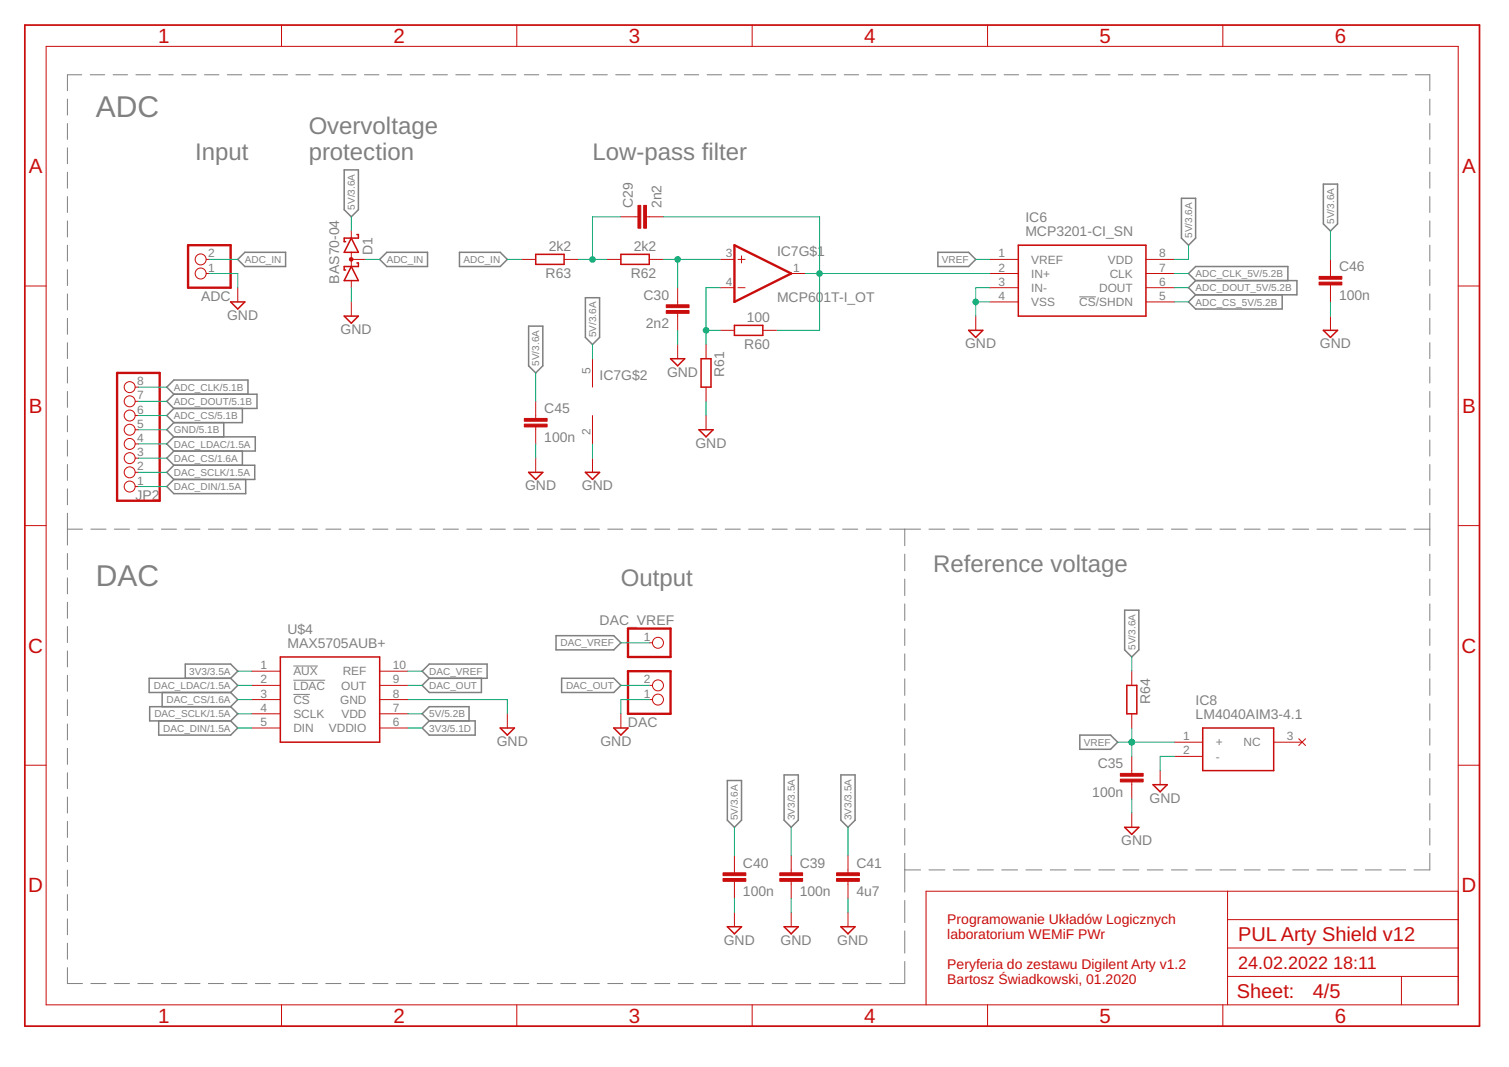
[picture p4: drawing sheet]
<svg xmlns="http://www.w3.org/2000/svg" width="297mm" height="210mm" viewBox="0 0 297 210" stroke-linecap="round" stroke-linejoin="round" font-family="sans-serif">
<g fill="none" stroke="#808080" stroke-width=".2">
<path d="M13.3 19.5v3.1M16.1 14.7h-2.8v3.1M17.8 14.7h2.8M22.3 14.7h2.8M26.8 14.7h2.8M31.3 14.7h2.8M35.8 14.7h2.8M40.3 14.7h2.8M44.7 14.7h2.9M49.3 14.7h2.8M53.7 14.7h2.9M58.3 14.7h2.8"/>
<path d="M62.7 14.7h2.9M67.2 14.7h2.9M71.7 14.7h2.9M76.2 14.7h2.9M80.7 14.7h2.9M85.2 14.7h2.9M89.7 14.7h2.9M94.2 14.7h2.9M98.7 14.7h2.9M103.2 14.7h2.9M107.7 14.7h2.9M112.2 14.7h2.9"/>
<path d="M116.7 14.7h2.8M121.2 14.7h2.9M125.7 14.7h2.8M130.2 14.7h2.9M134.7 14.7h2.8M139.2 14.7h2.8M143.7 14.7h2.8M148.2 14.7h2.8M152.7 14.7h2.8M157.2 14.7h2.8M161.7 14.7h2.8M166.2 14.7h2.8"/>
<path d="M170.7 14.7h2.8M175.2 14.7h2.8M179.7 14.7h2.8M184.2 14.7h2.8M188.7 14.7h2.8M193.2 14.7h2.8M197.7 14.7h2.8M202.2 14.7h2.8M206.7 14.7h2.8M211.2 14.7h2.8M215.6 14.7h2.9M220.1 14.7h2.9"/>
<path d="M224.6 14.7h2.9M229.1 14.7h2.9M233.6 14.7h2.9M238.1 14.7h2.9M242.6 14.7h2.9M247.1 14.7h2.9M251.6 14.7h2.9M256.1 14.7h2.9M260.6 14.7h2.9M265.1 14.7h2.9M269.6 14.7h2.9M274.1 14.7h2.9"/>
<path d="M278.6 14.7h2.9v3.1M281.5 19.5v3.1M13.3 24.3v3.1M13.3 29.1v3.1M13.3 33.9v3.1M13.3 38.7v3.1M281.5 24.3v3.1M281.5 29.1v3.1M281.5 33.9v3.1M281.5 38.7v3.1M13.3 43.5v3.1M13.3 48.2v3.2"/>
<path d="M13.3 53v3.2M13.3 57.8v3.2M212.4 58.4h3.3M281.5 43.5v3.1M281.5 48.2v3.2M281.5 53v3.2M281.5 57.8v3.2M13.3 62.6v3.2M13.3 67.4v3.1M13.3 72.2v3.2M13.3 77v3.1M281.5 62.6v3.2"/>
<path d="M281.5 67.4v3.1M281.5 72.2v3.2M281.5 77v3.1M13.3 81.8v3.1M13.3 86.6v3.1M13.3 91.4v3.1M13.3 96.2v3.1M281.5 81.8v3.1M281.5 86.6v3.1M281.5 91.4v3.1M281.5 96.2v3.1M13.3 104.1h2.9"/>
<path d="M13.3 101v6.2M13.3 108.9v3.1M13.3 113.7v3.1M13.3 118.5v3.1M17.9 104.1h3M22.5 104.1h3M27.1 104.1h3M31.8 104.1h2.9M36.4 104.1h3M41 104.1h3M45.6 104.1h3M50.3 104.1h2.9"/>
<path d="M54.9 104.1h3M59.5 104.1h3M64.1 104.1h3M68.8 104.1h2.9M73.4 104.1h3M78 104.1h3M82.6 104.1h3M87.2 104.1h3M91.9 104.1h2.9M96.5 104.1h3M101.1 104.1h3M105.7 104.1h3"/>
<path d="M110.4 104.1h2.9M115 104.1h3M119.6 104.1h3M124.2 104.1h3M128.9 104.1h2.9M133.5 104.1h3M138.1 104.1h3M142.7 104.1h3M147.4 104.1h2.9M152 104.1h3M156.6 104.1h3M161.2 104.1h3"/>
<path d="M165.9 104.1h2.9M170.5 104.1h3M175.1 104.1h6.1M178.1 104.1v3.3M178.1 109v3.3M178.1 113.9v3.3M178.1 118.8v3.3M182.9 104.1h3.1M187.6 104.1h3.2M192.4 104.1h3.1M197.2 104.1h3.1M202 104.1h3.1"/>
<path d="M206.7 104.1h3.1M211.5 104.1h3.1M216.3 104.1h3.1M221 104.1h3.2M225.8 104.1h3.1M230.6 104.1h3.1M235.4 104.1h3.1M240.1 104.1h3.2M244.9 104.1h3.2M249.7 104.1h3.1M254.5 104.1h3.1M259.2 104.1h3.2"/>
<path d="M264 104.1h3.1M268.8 104.1h3.1M273.6 104.1h3.1M278.3 104.1h3.2M281.5 101v6.4M281.5 109v3.3M281.5 113.9v3.3M281.5 118.8v3.3M13.3 123.3v3.1M13.3 128.1v3.1M13.3 132.8v3.2M13.3 137.6v3.2"/>
<path d="M57.7 131h4.9M57.7 133.8h6.3M57.7 136.6h3.3M178.1 123.7v3.3M178.1 128.6v3.3M178.1 133.5v3.3M178.1 138.5v3.2M281.5 123.7v3.3M281.5 128.6v3.3M281.5 133.5v3.3M281.5 138.5v3.2M13.3 142.4v3.2"/>
<path d="M13.3 147.2v3.2M13.3 152v3.2M13.3 156.8v3.1M178.1 143.3v3.3M178.1 148.3v3.2M178.1 153.2v3.2M178.1 158.1v3.2M281.5 143.3v3.3M281.5 148.3v3.2M281.5 153.2v3.2M281.5 158.1v3.2M13.3 161.6v3.1"/>
<path d="M13.3 166.4v3.1M13.3 171.2v3.1M13.3 176v3.1M178.1 163v3.2M178.1 167.9v7.6M178.1 177.1v4.4M178.1 171.1h3.1M182.9 171.1h3.1M187.6 171.1h3.2M192.4 171.1h3.1M197.2 171.1h3.1M202 171.1h3.1"/>
<path d="M206.7 171.1h3.1M211.5 171.1h3.1M216.3 171.1h3.1M221 171.1h3.2M225.8 171.1h3.1M230.6 171.1h3.1M235.4 171.1h3.1M240.1 171.1h3.2M244.9 171.1h3.2M249.7 171.1h3.1M254.5 171.1h3.1M259.2 171.1h3.2"/>
<path d="M264 171.1h3.1M268.8 171.1h3.1M273.6 171.1h3.1M281.5 167.9v3.2h-3.2M281.5 163v3.2M13.3 190.4v3.1h2.9M13.3 180.8v3.1M13.3 185.5v3.2M17.9 193.5h3M22.5 193.5h3M27.1 193.5h3M31.8 193.5h2.9"/>
<path d="M36.4 193.5h3M41 193.5h3M45.6 193.5h3M50.3 193.5h2.9M54.9 193.5h3M59.5 193.5h3M64.1 193.5h3M68.8 193.5h2.9M73.4 193.5h3M78 193.5h3M82.6 193.5h3M87.2 193.5h3"/>
<path d="M91.9 193.5h2.9M96.5 193.5h3M101.1 193.5h3M105.7 193.5h3M110.4 193.5h2.9M115 193.5h3M119.6 193.5h3M124.2 193.5h3M128.9 193.5h2.9M133.5 193.5h3M138.1 193.5h3M142.7 193.5h3"/>
<path d="M147.4 193.5h2.9M152 193.5h3M156.6 193.5h3M161.2 193.5h3M165.9 193.5h2.9M170.5 193.5h3M178.1 183.1v4.4M178.1 189.1v4.4h-3"/>
</g>
<g fill="none" stroke="#808080" stroke-width=".3">
<path d="M67.8 33.4h2.7v7.9l-1.3 1.4-1.4-1.4zM232.6 39h2.8v7.8l-1.4 1.4-1.4-1.4zM260.5 36.2h2.8v7.8l-1.4 1.4-1.4-1.4zM46.8 51l1.4-1.4h8v2.8h-8zM74.7 51l1.4-1.4h8.1v2.8h-8.1zM90.4 49.6h8.1l1.4 1.4-1.4 1.4h-8.1zM115.2 58.6h2.8v7.8l-1.4 1.4-1.4-1.4zM184.6 49.6h6.1l1.4 1.4-1.4 1.4h-6.1zM235.4 55.2l-1.4-1.4 1.4-1.4h18.1v2.8M235.4 55.2h19.9v2.8h-19.9M235.4 55.2l-1.4 1.4 1.4 1.4M235.4 58l-1.4 1.4 1.4 1.4h17v-2.8"/>
<path d="M34.2 77.6h16.4v2.7h-16.4M34.2 77.6l-1.4 1.4 1.4 1.3M34.2 77.6l-1.4-1.4 1.4-1.4h14.6v2.8M104.1 64.2h2.7v7.8l-1.3 1.4-1.4-1.4zM34.2 83.1l-1.4 1.4 1.4 1.4M34.2 85.9h16v2.8h-16M34.2 91.5l-1.4 1.4 1.4 1.4M34.2 85.9l-1.4 1.4 1.4 1.4M34.2 88.7l-1.4 1.4 1.4 1.4M34.2 91.5h15.9v2.8h-15.9M34.2 94.3l-1.4 1.4 1.4 1.4h14.2v-2.8M34.2 80.3l-1.4 1.4 1.4 1.4"/>
<path d="M44 83.1v2.8M47.7 80.3v2.8h-13.5M47.7 88.7v2.8M31.9 136.2v2.8M36.5 133.4v-2.8h8.9l1.4 1.4-1.4 1.4M45.4 133.4h-16v2.8h16M45.4 139h-15.9v2.8h15.9M45.4 136.2l1.4 1.4-1.4 1.4M45.4 133.4l1.4 1.4-1.4 1.4M45.4 139l1.4 1.4-1.4 1.4M84.5 130.6h11.4v2.8h-11.4l-1.4-1.4zM84.5 133.4l-1.4 1.4 1.4 1.4h10.3v-2.8"/>
<path d="M109.5 125.1h11.3l1.4 1.3-1.4 1.4h-11.3zM110.6 133.4h10.2l1.4 1.4-1.4 1.4h-10.2zM221.4 120h2.8v7.8l-1.4 1.4-1.4-1.4zM31.2 141.8v2.8h14.2l1.4-1.4-1.4-1.4M84.5 141.8h9v2.8h-9l-1.4-1.4zM84.5 141.8l-1.4-1.4 1.4-1.4h7.8v2.8M143.2 153.5h2.8v7.9l-1.4 1.4-1.4-1.4zM154.3 152.4h2.8v9l-1.4 1.4-1.4-1.4zM165.5 152.4h2.8v9l-1.4 1.4-1.4-1.4zM212.6 144.6h6l1.4 1.4-1.4 1.4h-6z"/>
</g>
<g fill="none" stroke="#c90d0c" stroke-width=".2">
<path d="M9.1 9.1h277.9v188.6h-277.9zM55.4 4.9v4.2M101.7 4.9v4.2M148.1 4.9v4.2M194.4 4.9v4.2M240.7 4.9v4.2M4.9 56.3h4.2M40.6 51h.6M40.6 53.8h.6M46.8 56.6v2.8M69.2 51h2.7M69.2 45.4v1.4"/>
<path d="M69.2 49.6v2.8M69.2 55.2v1.4M69.2 59.4v2.8M102.7 51h2.8M111 51h2.8M119.4 51h2.8M122.2 42.7h3.4M127.3 42.7h3.3M127.8 51h2.8M133.4 56.6v3.4M141.8 51h2.8M141.8 56.6h2.8"/>
<path d="M145.3 51h1.4M145.3 56.6h1.4M146 50.3v1.4M155.7 53.8h2.8M194.9 51h5.5M194.9 53.8h5.5M194.9 56.6h5.5M194.9 59.4h5.5M225.6 51h5.6M225.6 53.8h5.6M225.6 56.6h5.6M225.6 59.4h5.6"/>
<path d="M261.9 51v3.4M261.9 56v3.4M287 56.3h4.2M26.6 79h.6M26.6 76.2h.6M105.5 79v3.3M116.6 70.6v5.6M133.4 61.6v3.4M133.4 67.8v2.8M139 67.8v2.8M139 76.2v2.8M141.8 65h2.8"/>
<path d="M150.2 65h2.8M192.1 62.2v2.8M261.9 62.2v2.8M26.6 95.7h.6M26.6 92.9h.6M26.6 90.1h.6M26.6 87.3h.6M26.6 84.5h.6M26.6 81.7h.6M105.5 84v3.3M105.5 90.1v2.8M116.6 81.7v5.6"/>
<path d="M116.6 90.1v2.8M139 81.7v2.8M4.9 103.4h4.2M287 103.4h4.2M49.6 132h5.6M49.6 134.8h5.6M49.6 137.6h5.6M74.7 132h5.6M74.7 134.8h5.6M74.7 137.6h5.6M127.8 134.8h.6M127.8 137.6h.6"/>
<path d="M127.8 126.4h.6M222.8 132v2.8M4.9 150.5h4.2M49.6 140.4h5.6M49.6 143.2h5.6M74.7 140.4h5.6M74.7 143.2h5.6M99.9 140.4v2.8M122.2 140.4v2.8M222.8 140.4v2.8M222.8 148.8v3.3M222.8 153.8v3.4"/>
<path d="M222.8 160v2.8M228.4 151.6v2.8M231.2 146h5.5M231.2 148.8h5.5M250.7 146h5.6M255.7 145.3l1.3 1.4M257 145.3l-1.3 1.4M287 150.5h4.2M144.6 168.3v3.4M144.6 173.4v3.3M144.6 179.5v2.8M155.7 168.3v3.4"/>
<path d="M155.7 173.4v3.3M155.7 179.5v2.8M166.9 168.3v3.4M166.9 173.4v3.3M166.9 179.5v2.8M241.6 175.3v22.4M287 175.3h-104.7v22.4M55.4 197.7v4.2M101.7 197.7v4.2M148.1 197.7v4.2M194.4 197.7v4.2M240.7 197.7v4.2"/>
<path d="M241.6 192.1h45.4M241.6 186.5h45.4M241.6 180.9h45.4M275.9 192.1v5.6"/>
<circle cx="39.5" cy="51" r="1.08"/>
<circle cx="39.5" cy="53.8" r="1.08"/>
<circle cx="25.5" cy="79" r="1.08"/>
<circle cx="25.5" cy="76.2" r="1.08"/>
<circle cx="25.5" cy="84.5" r="1.08"/>
<circle cx="25.5" cy="87.3" r="1.08"/>
<circle cx="25.5" cy="90.1" r="1.08"/>
<circle cx="25.5" cy="81.7" r="1.08"/>
<circle cx="25.5" cy="95.7" r="1.08"/>
<circle cx="25.5" cy="92.9" r="1.08"/>
<circle cx="129.5" cy="126.4" r="1.08"/>
<circle cx="129.5" cy="134.8" r="1.08"/>
<circle cx="129.5" cy="137.6" r="1.08"/>
</g>
<path d="M4.9 4.9h286.3v197h-286.3z" fill="none" stroke="#c90d0c" stroke-width=".34"/>
<g fill="none" stroke="#c90d0c" stroke-width=".3">
<path d="M45.4 59.4h2.8l-1.4 1.4zM69.2 52.4l1.3 2.8h-2.7zM69.2 46.8l1.3 2.8h-2.7zM70.3 51.7h.2v.7h-2.7v.7h.2M70.3 46.1h.2v.7h-2.7v.7h.2M105.5 50h5.5v2h-5.5zM122.2 50h5.6v2h-5.6zM200.4 48.2h25.2v14h-25.2zM67.8 62.2h2.7l-1.3 1.4zM132 70.6h2.8l-1.4 1.4zM138 70.6h2v5.6h-2zM144.6 64h5.6v2h-5.6z"/>
<path d="M190.7 65h2.8l-1.4 1.4zM260.5 65h2.8l-1.4 1.4zM104.1 92.9h2.7l-1.3 1.4zM115.2 92.9h2.8l-1.4 1.4zM137.6 84.5h2.8l-1.4 1.4zM55.2 129.2h19.5v16.8h-19.5zM221.8 134.8h2v5.6h-2zM98.5 143.2h2.8l-1.4 1.4zM120.8 143.2h2.8l-1.4 1.4zM227 154.4h2.8l-1.4 1.4zM236.7 143.2h14v8.4h-14zM221.4 162.8h2.8l-1.4 1.3z"/>
<path d="M143.2 182.3h2.8l-1.4 1.4zM154.3 182.3h2.8l-1.4 1.4zM165.5 182.3h2.8l-1.4 1.4z"/>
</g>
<path d="M37 48.2h8.4v8.4h-8.4zM144.6 48.2l11.1 5.6-11.1 5.6zM23.1 73.4h8.3v25.1h-8.3zM123.6 132h8.4v8.4h-8.4zM123.6 123.7h8.4v5.5h-8.4z" fill="none" stroke="#c90d0c" stroke-width=".47"/>
<g fill="#c90d0c" stroke="#c90d0c" stroke-width=".2">
<path d="M126.7 40.4h.6v4.5h-.6z"/>
<path d="M125.6 40.4h.5v4.5h-.5z"/>
<path d="M131.1 61.1h4.5v.5h-4.5z"/>
<path d="M131.1 60h4.5v.5h-4.5z"/>
<path d="M220.5 153.3h4.5v.5h-4.5z"/>
<path d="M220.5 152.1h4.5v.6h-4.5z"/>
<path d="M153.5 172.8h4.5v.6h-4.5z"/>
<path d="M153.5 171.7h4.5v.6h-4.5z"/>
<path d="M142.3 172.8h4.5v.6h-4.5z"/>
<path d="M142.3 171.7h4.5v.6h-4.5z"/>
<path d="M164.7 172.8h4.5v.6h-4.5z"/>
<path d="M164.7 171.7h4.5v.6h-4.5z"/>
<path d="M103.2 83.4h4.5v.6h-4.5z"/>
<path d="M103.2 82.3h4.5v.6h-4.5z"/>
<path d="M259.7 55.5h4.4v.5h-4.4z"/>
<path d="M259.7 54.4h4.4v.5h-4.4z"/>
</g>
<circle cx="69.1" cy="51" r=".36" fill="#c90d0c" stroke="#c90d0c" stroke-width=".2"/>
<g fill="none" stroke="#0dab76" stroke-width=".2">
<path d="M41.2 53.8h5.6v2.8M41.2 51h5.6M69.2 42.7v2.7M69.2 56.6v2.8M71.9 51h2.8M99.9 51h2.8M113.8 51h5.6M122.2 42.7h-5.6v8.3M130.6 42.7h30.7v22.3h-8.3M130.6 51h11.2M133.4 51v5.6M141.8 56.6h-2.8v11.2"/>
<path d="M158.5 53.8h36.4M192.1 59.4h2.8M192.1 51h2.8M194.9 56.6h-2.8v5.6M231.2 56.6h2.8M231.2 59.4h2.8M231.2 53.8h2.8M234 48.2v2.8h-2.8M261.9 45.4v5.6M261.9 59.4v2.8M27.2 79h5.6M27.2 76.2h5.6"/>
<path d="M105.5 73.4v5.6M116.6 67.8v2.8M133.4 65v2.8M139 79v2.7M139 65h2.8M27.2 84.5h5.6M27.2 87.3h5.6M27.2 90.1h5.6M27.2 92.9h5.6M27.2 95.7h5.6M27.2 81.7h5.6M105.5 87.3v2.8"/>
<path d="M116.6 87.3v2.8M46.8 137.6h2.8M46.8 132h2.8M46.8 134.8h2.8M80.3 137.6h19.6v2.8M80.3 132h2.8M80.3 134.8h2.8M122.2 134.8h5.6M122.2 126.4h5.6M127.8 137.6h-5.6v2.8M222.8 129.2v2.8M46.8 143.2h2.8"/>
<path d="M46.8 140.4h2.8M80.3 143.2h2.8M80.3 140.4h2.8M220 146h11.2M222.8 143.2v5.6M222.8 157.2v2.8M231.2 148.8h-2.8v2.8M144.6 162.8v5.5M144.6 176.7v2.8M155.7 162.8v5.5M155.7 176.7v2.8M166.9 162.8v5.5"/>
<path d="M166.9 176.7v2.8"/>
</g>
<g fill="#0dab76" stroke="#0dab76" stroke-width=".2">
<circle cx="192.1" cy="59.4" r=".55"/>
<circle cx="139" cy="65" r=".55"/>
<circle cx="161.3" cy="53.8" r=".55"/>
<circle cx="133.4" cy="51" r=".55"/>
<circle cx="116.6" cy="51" r=".55"/>
<circle cx="222.8" cy="146" r=".55"/>
</g>
<g font-size="5.9" fill="#808080">
<text x="18.9" y="23.1">ADC</text>
<text x="18.9" y="115.3">DAC</text>
</g>
<g font-size="4.7" fill="#808080">
<text x="60.8" y="26.4">Overvoltage</text>
<text x="38.4" y="31.5">Input</text>
<text x="60.8" y="31.5">protection</text>
<text x="116.6" y="31.5">Low-pass filter</text>
<text x="183.7" y="112.5">Reference voltage</text>
<text x="122.2" y="115.3">Output</text>
</g>
<g font-size="4" fill="#c90d0c">
<text x="31.1" y="8.5">1</text>
<text x="77.4" y="8.5">2</text>
<text x="123.8" y="8.5">3</text>
<text x="170.1" y="8.5">4</text>
<text x="216.4" y="8.5">5</text>
<text x="262.8" y="8.5">6</text>
<text x="5.7" y="34.1">A</text>
<text x="287.8" y="34.1">A</text>
<text x="5.7" y="81.3">B</text>
<text x="287.8" y="81.3">B</text>
<text x="5.5" y="128.4">C</text>
<text x="287.7" y="128.4">C</text>
<text x="5.5" y="175.5">D</text>
<text x="287.7" y="175.5">D</text>
<text x="31.1" y="201.2">1</text>
<text x="77.4" y="201.2">2</text>
<text x="123.8" y="201.2">3</text>
<text x="170.1" y="201.2">4</text>
<text x="216.4" y="201.2">5</text>
<text x="262.8" y="201.2">6</text>
</g>
<g font-size="3.9" fill="#c90d0c">
<text x="243.7" y="185.1">PUL Arty Shield v12</text>
<text x="243.5" y="196.4">Sheet:</text>
<text x="258.4" y="196.3">4/5</text>
</g>
<g font-size="3.5" fill="#c90d0c">
<text x="243.7" y="190.7">24.02.2022</text>
<text x="262.4" y="190.7">18:11</text>
</g>
<g font-size="2.8" fill="#808080">
<text x="124.6" y="41" transform="rotate(-90 124.6 41)">C29</text>
<text x="130.2" y="41" transform="rotate(-90 130.2 41)">2n2</text>
<text x="201.8" y="46.4">MCP3201-CI_SN</text>
<text x="201.8" y="43.6">IC6</text>
<text x="73.3" y="50.2" transform="rotate(-90 73.3 50.2)">D1</text>
<text x="108" y="49.3">2k2</text>
<text x="124.8" y="49.3">2k2</text>
<text x="152.9" y="50.3">IC7G$1</text>
<text x="263.6" y="53.4">C46</text>
<text x="39.6" y="59.3">ADC</text>
<text x="66.7" y="55.8" transform="rotate(-90 66.7 55.8)">BAS70-04</text>
<text x="107.4" y="54.6">R63</text>
<text x="124.2" y="54.6">R62</text>
<text x="126.7" y="59">C30</text>
<text x="152.9" y="59.4">MCP60</text>
<text x="162.1" y="59.4">1T-I_OT</text>
<text x="263.6" y="59">100n</text>
<text x="44.7" y="62.9">GND</text>
<text x="67" y="65.7">GND</text>
<text x="127.1" y="64.6">2n2</text>
<text x="147" y="63.3">100</text>
<text x="146.5" y="68.6">R60</text>
<text x="190" y="68.5">GND</text>
<text x="259.8" y="68.5">GND</text>
<text x="118" y="74.8">IC7G$2</text>
<text x="131.3" y="74.1">GND</text>
<text x="142.6" y="74.2" transform="rotate(-90 142.6 74.2)">R61</text>
<text x="107.1" y="81.3">C45</text>
<text x="107.1" y="86.9">100n</text>
<text x="136.9" y="88">GND</text>
<text x="26.7" y="98.4">JP2</text>
<text x="103.4" y="96.4">GND</text>
<text x="114.5" y="96.4">GND</text>
<text x="56.6" y="124.6">U$4</text>
<text x="118" y="123">DAC_VREF</text>
<text x="56.6" y="127.4">MAX5705AUB+</text>
<text x="123.6" y="143.1">DAC</text>
<text x="226.4" y="138.5" transform="rotate(-90 226.4 138.5)">R64</text>
<text x="235.4" y="141.4">LM4040AIM3-4.1</text>
<text x="235.4" y="138.6">IC8</text>
<text x="97.8" y="146.7">GND</text>
<text x="118.2" y="146.7">GND</text>
<text x="216.1" y="151.2">C35</text>
<text x="215" y="156.8">100n</text>
<text x="226.3" y="157.9">GND</text>
<text x="220.7" y="166.3">GND</text>
<text x="146.2" y="170.7">C40</text>
<text x="157.4" y="170.7">C39</text>
<text x="168.6" y="170.7">C41</text>
<text x="146.2" y="176.3">100n</text>
<text x="157.4" y="176.3">100n</text>
<text x="168.6" y="176.3">4u7</text>
<text x="142.5" y="185.8">GND</text>
<text x="153.6" y="185.8">GND</text>
<text x="164.8" y="185.8">GND</text>
</g>
<g font-size="2.8" fill="#c90d0c">
<text x="186.5" y="181.7">Programowanie Układów Logicznych</text>
<text x="186.5" y="184.7">laboratorium WEMiF PWr</text>
<text x="186.5" y="190.5">Peryferia do zestawu Digilent Arty v1.2</text>
<text x="186.5" y="193.5">Bartosz Świadkowski, 01.2020</text>
</g>
<g font-size="2.3" fill="#808080">
<text x="41" y="53.4">1</text>
<text x="41" y="50.6">2</text>
<text x="142.9" y="50.6">3</text>
<text x="156.1" y="53.4">1</text>
<text x="196.6" y="50.6">1</text>
<text x="196.6" y="53.4">2</text>
<text x="203" y="51.9">VREF</text>
<text x="218.1" y="51.9">VDD</text>
<text x="228.2" y="50.6">8</text>
<text x="228.2" y="53.4">7</text>
<text x="142.9" y="56.2">4</text>
<text x="196.6" y="56.2">3</text>
<text x="196.6" y="59">4</text>
<text x="203" y="54.7">IN+</text>
<text x="203" y="57.4">IN-</text>
<text x="216.3" y="57.4">DOUT</text>
<text x="218.4" y="54.7">CLK</text>
<text x="228.2" y="56.2">6</text>
<text x="228.2" y="59">5</text>
<text x="203" y="60.2">VSS</text>
<text x="212.5" y="60.2">CS/SHDN</text>
<text x="27" y="75.8">8</text>
<text x="116.2" y="73.6" transform="rotate(-90 116.2 73.6)">5</text>
<text x="27" y="81.4">6</text>
<text x="27" y="78.6">7</text>
<text x="27" y="89.7">3</text>
<text x="27" y="86.9">4</text>
<text x="27" y="84.2">5</text>
<text x="116.2" y="85.6" transform="rotate(-90 116.2 85.6)">2</text>
<text x="27" y="95.3">1</text>
<text x="27" y="92.5">2</text>
<text x="51.3" y="131.6">1</text>
<text x="77.3" y="131.6">10</text>
<text x="126.7" y="126.1">1</text>
<text x="51.3" y="134.4">2</text>
<text x="51.3" y="137.2">3</text>
<text x="57.7" y="132.9">AUX</text>
<text x="57.7" y="135.7">LDAC</text>
<text x="67.2" y="135.7">OUT</text>
<text x="67.5" y="132.9">REF</text>
<text x="77.3" y="134.4">9</text>
<text x="77.3" y="137.2">8</text>
<text x="126.7" y="137.2">1</text>
<text x="126.7" y="134.4">2</text>
<text x="51.3" y="140">4</text>
<text x="51.3" y="142.8">5</text>
<text x="57.7" y="138.5">CS</text>
<text x="57.7" y="141.2">SCLK</text>
<text x="67" y="138.5">GND</text>
<text x="67.2" y="141.2">VDD</text>
<text x="77.3" y="140">7</text>
<text x="77.3" y="142.8">6</text>
<text x="57.7" y="144">DIN</text>
<text x="64.7" y="144">VDDIO</text>
<text x="232.9" y="145.6">1</text>
<text x="232.9" y="148.4">2</text>
<text x="239.3" y="146.8">+</text>
<text x="239.3" y="149.6">-</text>
<text x="244.8" y="146.8">NC</text>
<text x="253.3" y="145.6">3</text>
</g>
<g font-size="2" fill="#808080">
<text x="69.8" y="41.2" transform="rotate(-90 69.8 41.2)">5V/3.6A</text>
<text x="234.7" y="46.8" transform="rotate(-90 234.7 46.8)">5V/3.6A</text>
<text x="262.6" y="44" transform="rotate(-90 262.6 44)">5V/3.6A</text>
<text x="48.2" y="51.7">ADC_IN</text>
<text x="76.1" y="51.7">ADC_IN</text>
<text x="91.3" y="51.7">ADC_IN</text>
<text x="185.4" y="51.7">VREF</text>
<text x="235.4" y="54.5">ADC_CLK_5V/5.2B</text>
<text x="235.4" y="57.3">ADC_DOUT_5V/5.2B</text>
<text x="235.4" y="60.1">ADC_CS_5V/5.2B</text>
<text x="106.2" y="72" transform="rotate(-90 106.2 72)">5V/3.6A</text>
<text x="117.3" y="66.4" transform="rotate(-90 117.3 66.4)">5V/3.6A</text>
<text x="34.2" y="76.9">ADC_CLK/5.1B</text>
<text x="34.2" y="82.4">ADC_CS/5.1B</text>
<text x="34.2" y="79.7">ADC_DOUT/5.1B</text>
<text x="34.2" y="85.2">GND/5.1B</text>
<text x="34.2" y="88">DAC_LDAC/1.5A</text>
<text x="34.2" y="90.8">DAC_CS/1.6A</text>
<text x="34.2" y="93.6">DAC_SCLK/1.5A</text>
<text x="34.2" y="96.4">DAC_DIN/1.5A</text>
<text x="110.3" y="127.1">DAC_VREF</text>
<text x="223.5" y="127.8" transform="rotate(-90 223.5 127.8)">5V/3.6A</text>
<text x="30.3" y="135.5">DAC_LDAC/1.5A</text>
<text x="37.3" y="132.7">3V3/3.5A</text>
<text x="84.5" y="132.7">DAC_VREF</text>
<text x="84.5" y="135.5">DAC_OUT</text>
<text x="111.4" y="135.5">DAC_OUT</text>
<text x="30.4" y="141.1">DAC_SCLK/1.5A</text>
<text x="32.1" y="143.9">DAC_DIN/1.5A</text>
<text x="32.8" y="138.3">DAC_CS/1.6A</text>
<text x="84.5" y="143.9">3V3/5.1D</text>
<text x="84.5" y="141.1">5V/5.2B</text>
<text x="213.3" y="146.7">VREF</text>
<text x="145.3" y="161.4" transform="rotate(-90 145.3 161.4)">5V/3.6A</text>
<text x="156.4" y="161.4" transform="rotate(-90 156.4 161.4)">3V3/3.5A</text>
<text x="167.6" y="161.4" transform="rotate(-90 167.6 161.4)">3V3/3.5A</text>
</g>
</svg>
